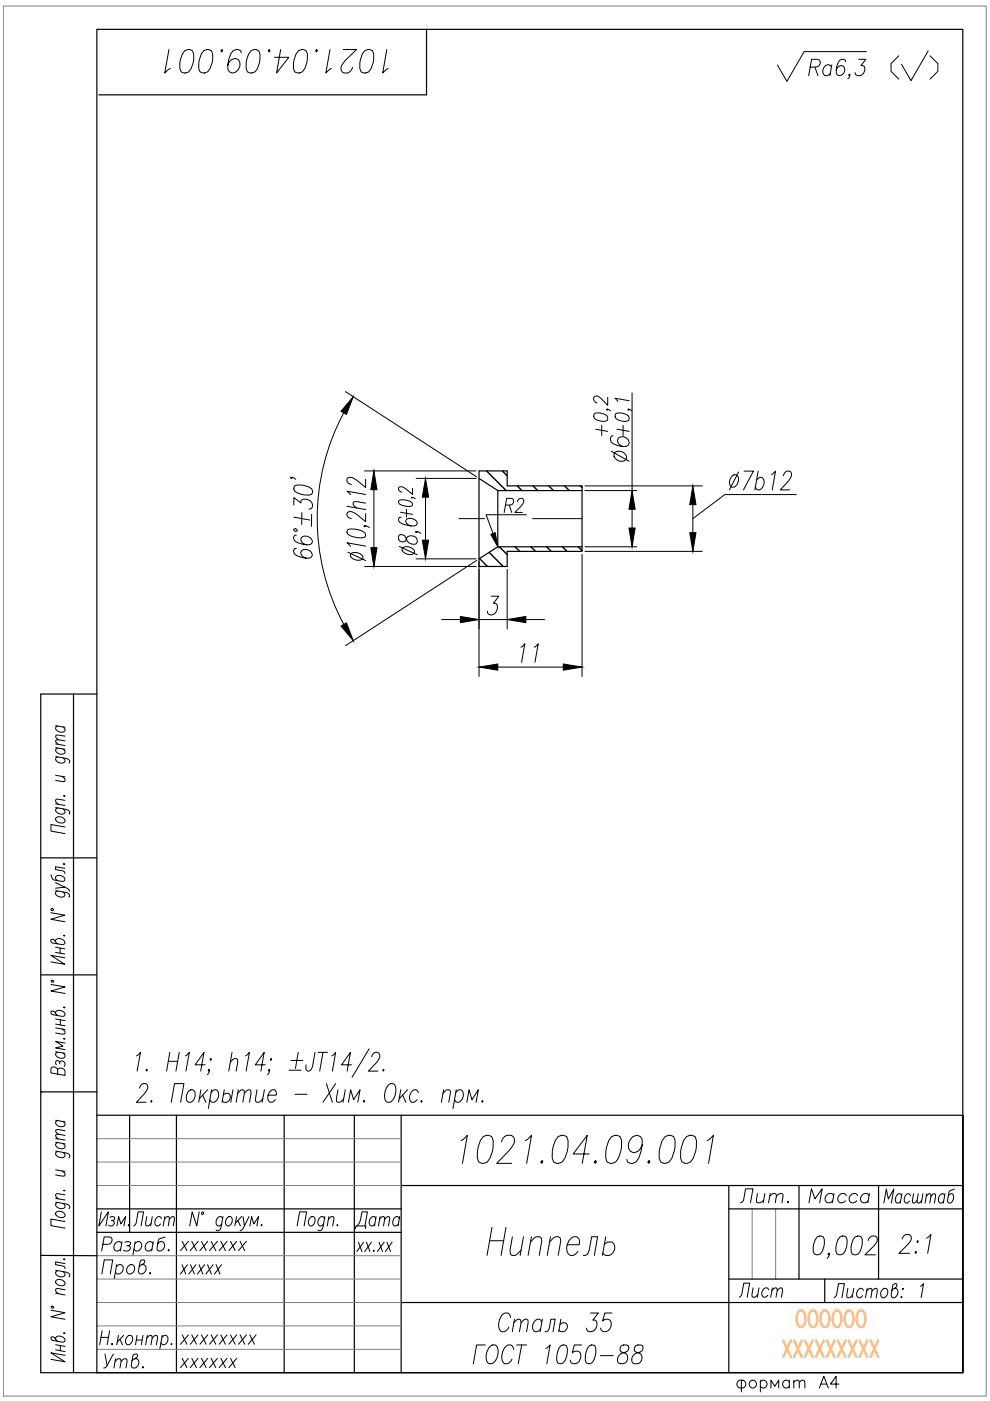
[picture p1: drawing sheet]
<svg xmlns="http://www.w3.org/2000/svg" width="210mm" height="297mm" viewBox="0 0 210 297" stroke-linecap="round" stroke-linejoin="round" font-family="sans-serif">
<!-- layer: Hatch -->
<g fill="none" stroke="#000" stroke-width=".3">
<path d="M103.2 99.8l4.1 4.2M106.5 99.8l1 1.1M101.7 118.4l1.6 1.7M103.7 117.1l3 3M105.9 115.9l1.6 1.7M109.2 115.9l1 1M112.6 115.9l.9 1M113 103l1 1M115.9 115.9l1 1M116.4 103l1 1M119.2 115.9l1 1M119.7 103l1 1"/>
<path d="M122.6 115.9l.8 .9M123 103l.4 .4"/>
</g>
<!-- layer: 0 -->
<g fill="none" stroke="#000" stroke-width=".25">
<path d="M20.5 6.2h183.6v284.8h-183.6zM90.4 6.2v13.9h-69.4M101.6 99.8h5.9v3.2h15.9v13.9h-15.9v3.2h-5.9zM101.6 101.4l3.9 2.6M105.5 104v11.9h17.9M105.5 104h17.9M105.5 115.9l-3.9 2.6M15.6 147.2v143.8M20.5 147.2h-11.9v143.8h195.5M8.6 181.9h11.9M8.6 206.7h11.9M8.6 231.5h.1"/>
<path d="M8.6 231.5h11.9M20.5 236.5h183.6M27.5 236.5v24.8M37.4 236.5v54.5M60.2 236.5v54.5M75.1 236.5v54.5M85.1 236.5v54.5M20.5 256.3h64.6M85.1 251.4h119M154.5 251.4v39.6M154.5 256.3h49.6M169.4 251.4v19.8"/>
<path d="M186.3 251.4v19.8M8.6 266.2h11.9M20.5 261.3h64.6M85.1 276.2h119M154.5 271.2h49.6M204.1 291v-54.5v54.5"/>
</g>
<!-- layer: Text -->
<g fill="none" stroke="#000" stroke-width=".21">
<path d="M171.8 14.2h1.2a.85 .85 0 0 0 .9-.7 .85 .85 0 0 0-.6-.9h-1.2l-.6 3.4M172.8 14.2l.6 1.8M176.3 14.2a.82 .82 0 0 0-.8-.5 .82 .82 0 0 0-.8 .5 1.02 1.02 0 0 0-.3 1.2 1.02 1.02 0 0 0 1 .6l.7-.4M176.4 13.7l-.4 2.3M179.3 13.1l-.1-.4-.7-.1a2.18 2.18 0 0 0-1.2 2.3v.7l.2 .3a1.15 1.15 0 0 0 1.4-.4 1.15 1.15 0 0 0-.1-1.4 1.02 1.02 0 0 0-1.5 .8M180.2 15.9l-.2 .1-.1-.1 .2-.2a.72 .72 0 0 1-.3 1M182.1 12.6h1.5l-1.1 1.3 .7 .2a1.26 1.26 0 0 1-.2 1.6 1.26 1.26 0 0 1-1.6 0l-.1-.3M183.7 10.9h-13.2l-3.7 6.4-2-3.5M11.8 158.5l2 .4M11.8 157.7l2 .4M11.8 153.9l2 .3M12.2 158.6l-.4 .3a1.18 1.18 0 0 0 2 .7v-.3l-.4-.5"/>
<path d="M12.2 153.9l-.4 .4a1.18 1.18 0 0 0 2 .6v-.3l-.4-.5M13.8 157.1l-1.9-.2-.1 .3 .6 .6M13.8 156.1l-1.9-.2-.1 .3 .6 .6M11.8 171.2l2.7 .6a.5 .5 0 0 1 .1 .8M11.8 160.4l2.7 .6a.5 .5 0 0 1 .1 .8M11.8 170.4l2 .4M11.8 164.4l2 .3M11.9 173.3a1.22 1.22 0 0 1 1.9 .9 1.18 1.18 0 0 1-2-.7zM12.2 171.3l-.4 .3a1.18 1.18 0 0 0 2 .7v-.3l-.4-.5M12.2 160.5l-.4 .3a1.18 1.18 0 0 0 2 .7v-.3l-.4-.5M13.2 164.6l.6 .6-.2 .5-1.8-.2M13.5 168.7l.3 .1z"/>
<path d="M13.8 175.3l-3-.5v1.4l3 .5M13.8 169.7l-1.9-.2-.1 .4 .6 .6M10.8 193.5l2.9 .5-2.9 .9 2.9 .5M10.8 185.5a1.33 1.33 0 0 0 .7 1.1l1.7 .3 .4-.1 .1-.2a1.17 1.17 0 0 0-1.9-.7v.3l.4 .5M10.9 192.7h.4v.3h-.4zM11.8 199.6v-.3a1.17 1.17 0 0 1 1.9 .7l-.1 .2-.4 .1-2.1-.4-.3-.3 .1-.4a.84 .84 0 0 1 1 .7l.3 .2M11.8 188.8l2.7 .6a.52 .52 0 0 1 .1 .8M11.8 187.1l1.9 1-1.9 .2M12.2 188.9a.5 .5 0 0 0-.4 .3 .5 .5 0 0 0 .1 .5 1.26 1.26 0 0 0 1.8 .2v-.3l-.4-.5M13.5 198.4l.1-.1 .1 .1zM13.5 183.2l.1-.1 .1 .1zM13.7 188.1a1.13 1.13 0 0 1 1 .9"/>
<path d="M13.7 184.1l-1.9-.3v.6l1.8 .4 .1 .4M10.8 208.7l3 .6-3 .8 3 .5M10.9 207.9h.4v.3h-.4zM11.8 200.8l1.9 .4M11.8 201.9l1.9 .4M11.8 214.9v-.4a1.18 1.18 0 0 1 2 .7l-.6 .3-2.1-.4-.3-.3v-.3l.2-.1a.88 .88 0 0 1 .9 .7l.3 .2M11.8 217.9l2 .4M11.8 216l2 .4M11.8 217.1l2 .4M12.7 201v1.1M12.8 216.2v1.1M13.2 218.2l.6 .6-.2 .4-1.8-.2"/>
<path d="M13.5 213.6h.3l-.2 .1zM13.7 203.1l-2.9-.6 2.9 1.9-2.9-.5M11.8 237.5l2 .3M11.8 223l2 .3M12.2 237.6l-.4 .3a1.18 1.18 0 0 0 2 .6v-.2l-.4-.5M12.2 226.8a.78 .78 0 0 0-.6-.6 .78 .78 0 0 0-.8 .4v.9l3 .5v-.9a.87 .87 0 0 0-.7-.6 .87 .87 0 0 0-.9 .3v.9M12.2 223.1l-.4 .3a1.18 1.18 0 0 0 2 .6v-.3l-.4-.4M12.6 225.2a.61 .61 0 0 1 .7-.3 .61 .61 0 0 1 .5 .5l-.2 .7M12.6 225.5l-.1-.5-.6-.1-.1 .3 .1 .6M13.5 220.2l.3 .1h-.2zM13.8 239.7l-1.9-.2-.1 .4 .6 .6M13.8 221.1l-2-.3 1.6 1-1.6 .4 2 .3"/>
<path d="M28.9 223.9l.9-.8-.7 4M29.6 230.7v-.2a.98 .98 0 0 1 1.6-.6 1.05 1.05 0 0 1-.1 1.3l-2.2 2.5h2M31.1 226.7l.1 .2-.1 .2-.1-.2zM32.1 233.3l.1 .2-.1 .2-.2-.2zM35.7 225h2M36 223.1l-.7 4M36.3 233.7l.7-4h2l-.7 4M38 223.1l-.7 4M39.3 223.9l.8-.8-.7 4M40.1 231.2l.8-.1a1.53 1.53 0 0 1 .4 1.6 1.53 1.53 0 0 1-1.3 1 1.59 1.59 0 0 1 .1-2.5zM42.6 231.1l-.5 2.6M43 232.2l.7 1.5"/>
<path d="M43.5 225.8h-2.1l1.9-2.7-.7 4M44 231.1l-1.7 1.9M44.4 226.9l-.2 .2-.1-.2 .2-.2a.97 .97 0 0 1-.3 1.2M44.7 224.5l.1 .1-.2 .2-.1-.2zM44.8 231.6l.6-.5h.5a1.53 1.53 0 0 1 .4 1.6 1.53 1.53 0 0 1-1.3 1l-.5-.5M44.9 231.1l-.7 3.9M47.4 232.2a.81 .81 0 0 1 1.1-.4 .81 .81 0 0 1 .3 1.2 .98 .98 0 0 1-1.5 .5l-.2-.2M47.5 231.1l-.4 2.6M48.8 225.2l.9-.7h.4l.3 .1v.6l-.3 1.9M49.2 223.1l-.7 4M49.4 231.1l-.5 2.6M50.4 231.8l.8-.7 .6 .1-.3 2.5"/>
<path d="M50.5 231.1l-.4 2.6M51.8 231.8l.8-.7 .6 .1-.3 2.5M52.1 223.9l.8-.8-.7 4M54.5 231.1l-.3 2.4 .7 .2 .8-.7M56.1 231.1l-.5 2.6M56.2 225.8h-2.1l1.9-2.7-.7 4M56.8 232.2h1.8a.74 .74 0 0 0-.2-1 .74 .74 0 0 0-1 0 1.59 1.59 0 0 0-.1 2.5h.4l.7-.5M57.2 226.9l-.2 .2-.1-.2 .2-.2a.97 .97 0 0 1-.4 1.2M57.5 224.5l.1 .1-.2 .2-.1-.2zM61.3 226.9h2.5M61.7 224.8h2.5M62.6 232h2.5"/>
<path d="M63.2 223.1l-.6 3.4M66.8 223.1l-.5 3-.5 .8-.6 .2a1.01 1.01 0 0 1-.3-1.3M67.5 223.1h2M68.5 223.1l-.7 4M69.2 229.7l1.3 4M70.3 223.9l.9-.8-.7 4M71.2 229.7l-2.7 4M71.7 231.1l-.4 1.9 .1 .5 .6 .2 .9-.7M73.2 231.1l-.5 2.6M73.9 233.7l.4-2.6 .7 2.1 1.3-2.1-.4 2.6M74.5 225.8h-2.1l1.9-2.7-.7 4M77.2 233.3l.1 .2-.2 .2-.1-.2z"/>
<path d="M78.3 222.4l-3.7 6M78.8 224.1a.93 .93 0 0 1 .6-.9 .93 .93 0 0 1 1.1 .3 1.64 1.64 0 0 1-.6 1.7l-1.8 1.9h2M81.3 226.7l.1 .2-.2 .2-.1-.2zM82.5 229.9l.3-.2h.6a2.65 2.65 0 0 1-.7 4h-.6a2.37 2.37 0 0 1-.2-3zM85 231.1l-.5 2.6M85.4 232.2l.7 1.5M86.4 231.1l-1.7 1.9M88.7 231.6l-.5-.5a1.53 1.53 0 0 0-1.3 1 1.53 1.53 0 0 0 .4 1.6h.5l.6-.5M89.4 233.3l.1 .2-.2 .2-.1-.2zM93.9 231.8l.9-.7h.4l.2 .1 .1 .4-.3 2.1M94.1 231.1l-.5 2.6M96.7 231.6l.6-.5h.4a1.53 1.53 0 0 1 .5 1.6 1.53 1.53 0 0 1-1.4 1l-.4-.5"/>
<path d="M96.7 231.1l-.7 3.9M99 233.7l.4-2.6 .7 2.1 1.3-2.1-.4 2.6M102.1 233.5l.2-.2 .1 .2-.2 .2zM11.8 254.9l2.7 .5a.5 .5 0 0 1 .1 .9M11.8 244.1l2.7 .5a.5 .5 0 0 1 .1 .8M11.8 254.1l2 .3M11.8 248l2 .4M11.8 242.2l2 .3M11.8 241.4l2 .3M11.9 257a1.22 1.22 0 0 1 1.9 .8 1.18 1.18 0 0 1-2-.6zM12.2 255l-.4 .3a1.18 1.18 0 0 0 2 .6v-.3l-.4-.5M12.2 244.1l-.4 .4a1.18 1.18 0 0 0 2 .6v-.3l-.4-.5"/>
<path d="M12.2 242.3l-.4 .3a1.18 1.18 0 0 0 2 .6v-.3l-.4-.5M13.2 248.3l.6 .6-.2 .4-1.8-.2M13.5 252.4h.3l-.2 .1zM13.8 259l-3-.5v1.4l3 .5M13.8 253.3l-1.9-.2-.1 .5 .6 .6M13.8 240.7l-1.9-.2-.1 .4 .6 .6M21.5 256.9l-.5 3 2-3-.5 3M23.3 258.1l.4-.2 .6 .2-.1 .6-.6 .1M23.9 258.8l.3 .3a.73 .73 0 0 1-.3 .8 .73 .73 0 0 1-.9-.1M24.8 259.9l.4-2 .4 1.6 1-1.6-.3 2M42.2 256.9l-.5 3-.9-3-.6 3M42.8 257h.3l.1 .2-.3 .3-.1-.1z"/>
<path d="M47.2 258.4l-.4-.5a1.15 1.15 0 0 0-.9 .8 1.15 1.15 0 0 0 .3 1.2h.3l.5-.4M47.3 257.9l-.6 2.7a.56 .56 0 0 1-.9 .2M48.3 258.1l.6-.2a1.16 1.16 0 0 1 .3 1.2 1.16 1.16 0 0 1-1 .8 1.2 1.2 0 0 1 .1-1.8zM50.2 257.9l-.4 2M50.4 258.8l.6 1.1M51.2 257.9l-1.3 1.5M51.5 257.9l.3 2 1-2M51.8 259.9a1.23 1.23 0 0 1-.9 1M53 259.9l.3-2 .5 1.6 1-1.6-.3 2M55.4 259.8l.1-.1 .1 .1-.2 .1zM63 259.9l.5-3h1.5l-.5 3M65.6 258.4l.5-.5h.3a1.14 1.14 0 0 1 .3 1.3 1.14 1.14 0 0 1-.9 .7 1.06 1.06 0 0 1-.2-1.5z"/>
<path d="M68.8 258.4l-.4-.5a1.15 1.15 0 0 0-.9 .8 1.15 1.15 0 0 0 .3 1.2h.3l.5-.4M68.9 257.9l-.6 2.7a.53 .53 0 0 1-.9 .2M69.6 258.5l.7-.6 .5 .2-.3 1.8M69.7 257.9l-.3 2M71.4 259.8l.2-.1v.1l-.1 .1zM10.8 277.8l3 .5-3 .9 3 .5M10.9 277h.4v.3h-.4zM11.8 269.3l2.7 .6 .3 .4-.2 .4M11.8 274.2l2 .4M11.9 271.4a1.22 1.22 0 0 1 1.9 .9 1.18 1.18 0 0 1-2-.7zM12.2 269.4l-.4 .3a1.18 1.18 0 0 0 2 .7v-.3l-.4-.5M13.5 267h.3l-.2 .1z"/>
<path d="M13.8 273.5l-1.9-.3-.1 .5 .6 .6M13.8 267.9l-2-.4v.6l1.8 .5 .2 .4M21.6 270.1l.5-3h1.8l-.5 3M21.8 263.8h1.2a.81 .81 0 0 0 .7-.7 .81 .81 0 0 0-.5-.8h-1.1l-.5 2.9M24.7 268.5a.8 .8 0 0 1 1-.3 .8 .8 0 0 1 .4 1.1 .86 .86 0 0 1-.7 .8 .86 .86 0 0 1-.9-.4M24.8 268.1l-.6 3M25.8 263.7a.86 .86 0 0 0-1-.4 .86 .86 0 0 0-.6 .8 .79 .79 0 0 0 .3 1.1 .79 .79 0 0 0 1.1-.4M25.9 263.2l-.4 2M26.5 263.4a.77 .77 0 0 1 1.2 .3l-.5 .4h-.3M27.1 268.5a.79 .79 0 0 1 1.1-.3 .79 .79 0 0 1 .3 1.1 .83 .83 0 0 1-.8 .8 .83 .83 0 0 1-.9-.8zM27.2 264.1l.4 .3a.69 .69 0 0 1-.5 .8l-.9-.1M28.6 263.7a.78 .78 0 0 1 .7-.5 .78 .78 0 0 1 .7 .5 1.08 1.08 0 0 1-.2 1.2 1.08 1.08 0 0 1-1.2 .2l-.2-.3"/>
<path d="M28.7 263.2l-.5 3M30.1 268.1a.88 .88 0 0 1 .9 .6 .88 .88 0 0 1-.3 1 .77 .77 0 0 1-1.3 .1l-.1-.3 .4-2.1 .4-.3h.4l.2 .4-.2 .3-1 .7M31.7 270l.1-.2 .1 .2-.1 .1zM32.4 263.7a.86 .86 0 0 0-.9-.4 .86 .86 0 0 0-.7 .8 .78 .78 0 0 0 .4 1.1 .78 .78 0 0 0 1-.4M32.5 263.2l-.3 2M35 262.3l-1 .3-.4 .4-.3 2a1 1 0 0 0 1.4-.1 1 1 0 0 0 0-1.4v-.1a.82 .82 0 0 0-1.2 .3M173.3 262.3l.5-.2 .8 .2a3.6 3.6 0 0 1-.7 3.6l-.5 .1-.8-.1a3.6 3.6 0 0 1 .7-3.6zM175.9 265.9l-.2 .1-.2-.1 .2-.2a.85 .85 0 0 1-.3 1.1M178.1 262.3l.5-.2 .8 .2a3.6 3.6 0 0 1-.7 3.6l-.5 .1-.7-.1a3.5 3.5 0 0 1 .6-3.6zM181.3 262.3l.5-.2 .8 .2a3.6 3.6 0 0 1-.6 3.6l-.6 .1-.7-.1a3.6 3.6 0 0 1 .6-3.6zM184.1 263a1.06 1.06 0 0 1 .7-.9 1.06 1.06 0 0 1 1.1 .3 1.54 1.54 0 0 1-.6 1.7l-1.9 1.9h2.2M11.8 283.9v-.3a1.18 1.18 0 0 1 2 .7l-.6 .3-2.1-.4-.3-.4v-.3h.2a.88 .88 0 0 1 .9 .6l.3 .3"/>
<path d="M11.8 285.1l2 .4M11.8 286.2l2 .4M12.8 285.3v1.1M13.5 282.6l.3 .1-.2 .1zM13.8 287.4l-3-.6 3 1.9-3-.5M21.4 283.5h1.6M21.7 282.1l-.6 3M23.2 282.1l-.5 3M25.1 283.1l-.3 2M26.2 283.1l-1.3 1.4M26.8 283.5a.69 .69 0 0 1 1.1-.2 1.19 1.19 0 0 1-.9 1.8 .99 .99 0 0 1-.2-1.6zM29.1 283.1l-.4 2"/>
<path d="M30.3 283.1l-.3 2M31.1 283.7l.7-.6 .4 .2-.2 1.8M31.2 283.1l-.3 2M32.3 283.7l.6-.6 .5 .2-.2 1.8M34.3 283.5l.6-.4h.3a1.13 1.13 0 0 1 .3 1.3 1.13 1.13 0 0 1-1 .7l-.4-.4M34.4 283.1l-.5 3"/>
</g>
<!-- layer: Slim -->
<path d="M.7 1.3h208.4v294.7h-208.4zM20.5 246.4h64.6M20.5 241.4h64.6M20.5 251.4h64.6M159.5 256.3v14.9M164.5 256.3v14.9M20.5 271.2h64.6M20.5 266.2h64.6M20.5 276.2h64.6M20.5 286.1h64.6M20.5 281.1h64.6" fill="none" stroke="#808080" stroke-width=".21"/>
<!-- layer: Wide -->
<g fill="none" stroke="#ffbf7f" stroke-width=".51">
<path d="M166.1 284.2l1.6 3.5M167.7 284.2l-1.6 3.5M168.4 284.2l1.6 3.5M170 284.2l-1.6 3.5M170.7 284.2l1.6 3.5M172.3 284.2l-1.6 3.5M173 284.2l1.6 3.5M174.6 284.2l-1.6 3.5M175.3 284.2l1.6 3.5M176.9 284.2l-1.6 3.5M177.6 284.2l1.7 3.5M179.3 284.2l-1.7 3.5"/>
<path d="M179.9 284.2l1.7 3.5M181.6 284.2l-1.7 3.5M182.3 284.2l1.6 3.5M183.9 284.2l-1.6 3.5M184.6 284.2l1.6 3.5M186.2 284.2l-1.6 3.5"/>
</g>
<!-- layer: Dim -->
<g fill="none" stroke="#000" stroke-width=".21">
<path d="M72.9 87.5a47.5 47.5 0 0 0 0 44.9M73.2 83l27.9 18.1M77.3 99.8h23.7M126 87.7a2.8 2.8 0 0 1 2.7 .5l.1 .4-.1 .6a2.71 2.71 0 0 1-2.7-.5l-.1-.4zM126.3 91l2.5 .5M127.6 90.2v2.1M128.7 86.7l.1 .2-.1 .1-.1-.2a.66 .66 0 0 1 .8 .3M128.8 84.2v1.7l-1.4-1.4a1.07 1.07 0 0 0-1.4-.4 .83 .83 0 0 0 .6 1.3M129.6 95.7l3.8 2.1M130 92.4l-.4 .1-.2 .4 .2 .8a4.3 4.3 0 0 0 3.2 .9l.4-.2a1.26 1.26 0 0 0-.6-1.7 1.26 1.26 0 0 0-1.7 .6 1.37 1.37 0 0 0 1.2 1.4M130.4 96a1.55 1.55 0 0 1 2.4 1.2 1.48 1.48 0 0 1-1.6 .5 1.48 1.48 0 0 1-1-1.4zM130.6 87.7a2.77 2.77 0 0 1 2.7 .5l.1 .4-.1 .6a2.67 2.67 0 0 1-2.7-.5l-.2-.4z"/>
<path d="M130.8 91l2.6 .5M132.1 90.2v2.1M133.3 86.7l.1 .2-.1 .1-.2-.2a.66 .66 0 0 1 .8 .3M133.4 85l-3-.6 .6 .7M134 83.3v20.7M157.8 99.9h2l-2.2 4M160.7 99.9l-.7 4M61.8 101.2l.1 .1-.1 .2-.2-.2a.97 .97 0 0 1 1.1 .3M62.3 109.6l3.4 .7M62.3 107.1v-1.6l1.5 1.1v-.4l.2-.2a1.43 1.43 0 0 1 1.7 .1 1.43 1.43 0 0 1 .4 1.7l-.6 .2M62.3 112.2h.5l.2 .4h-.5zM62.5 103a4.1 4.1 0 0 1 3.6 .7l.2 .4-.2 .7a4.1 4.1 0 0 1-3.6-.7l-.2-.4z"/>
<path d="M62.8 116.2l-.4 .1-.1 .4 .1 .8a4.9 4.9 0 0 0 3.2 .8l.4-.2 .2-.4a1.33 1.33 0 0 0-1-1.2 1.33 1.33 0 0 0-1.4 .6 1.31 1.31 0 0 0 1.1 1.2M62.8 113.4l-.4 .1-.1 .4 .1 .7a4.9 4.9 0 0 0 3.3 .9l.3-.2 .2-.4a1.33 1.33 0 0 0-1-1.2 1.33 1.33 0 0 0-1.4 .6 1.25 1.25 0 0 0 1.1 1.2M64 108.7v2.5M66.1 109.1l-.1 2.5M73.6 107.3l3.9 .7M73.8 112.3a4.5 4.5 0 0 1 3.5 .6l.2 .4-.2 .6a4.5 4.5 0 0 1-3.5-.6l-.2-.4zM73.8 117.1l3.7 1.8M74.5 117.3a1.94 1.94 0 0 1 2.4 .7v.4a1.77 1.77 0 0 1-2.6-.5v-.4zM77.3 111.4l.2 .2-.2 .1-.2-.2a1.06 1.06 0 0 1 1.2 .4M77.5 115.8l-3.9-.7 .7 .7M77.5 108.9v1.7l-1.9-1.5a1.72 1.72 0 0 0-1.8-.5l-.2 .2a.98 .98 0 0 0 .9 1.2M77.5 106.7l-1.9-.4-.5 .1-.2 .2v.4l.7 .7"/>
<path d="M77.5 104.8l-3.9-.7 .7 .8M77.5 101.6v1.8l-1.9-1.6a1.68 1.68 0 0 0-1.8-.5l-.2 .3a.96 .96 0 0 0 .9 1.1M79.3 103.8v12.3M84.6 106.1a3.3 3.3 0 0 1 2.7 .5l.2 .4a1.33 1.33 0 0 1-1.7 .3l-1.2-.5-.1-.3zM84.7 113.4a.88 .88 0 0 0 .2 1.4 .88 .88 0 0 0 1.3-.6 1.24 1.24 0 0 1 1.4-.5 1.24 1.24 0 0 1 .9 1.2l-.2 .4a1.65 1.65 0 0 1-2.3-1.4 1.12 1.12 0 0 0-1.3-.5zM84.7 115.9l3.8 1.7M84.9 108.6l2.6 .5M85.1 109.7h-.4l-.2 .3 .2 .7a4.8 4.8 0 0 0 3.6 .6l.2-.3a1.49 1.49 0 0 0-2.3-.9l-.2 .3a1.23 1.23 0 0 0 1.2 1.1M85.4 116.1a1.88 1.88 0 0 1 2.5 .7v.4a1.73 1.73 0 0 1-2.7-.5v-.4zM86.2 108v1.7M87.3 105.4l.2 .2h-.2l-.1-.1 .1-.1 .7 .3M87.5 103.5v1.3l-1.5-1.1a.99 .99 0 0 0-1.5-.2 .73 .73 0 0 0 .7 .8"/>
<path d="M88.2 101.4h12.8M88.2 118.5h12.8M88.3 112.7l.2 .1-.2 .1-.2-.1a1.1 1.1 0 0 1 1.1 .3M90.2 105.4v9.1M101.1 118.8l-27.9 18.1M101.6 119.1v24.3M111.6 109.1h-8.5l1.4 4M123.4 117.5v25.9M124 104h11M124 115.9h11M124 103h24.9M124 116.9h24.9"/>
<path d="M134 108v4M146.9 107v5.9M155.3 100.8l.8-.2a1.53 1.53 0 0 1 .4 1.7 1.53 1.53 0 0 1-1.3 1 1.59 1.59 0 0 1 .1-2.5zM156.6 100.1l-1.9 3.8M160.4 101.8l.7-.6h.4a1.53 1.53 0 0 1 .4 1.6 1.53 1.53 0 0 1-1.3 1.1l-.4-.6M163.6 100.6l.8-.7-.7 4M166.1 100.8v-.2a.98 .98 0 0 1 1.6-.5 1.13 1.13 0 0 1-.1 1.3l-2.2 2.5h2M168.8 104.9h-15.1l-6.8 5.1M77.3 120.1h23.7M93.6 131.4h4M101.6 131.4h5.9M104.2 126.4h1.6l-1.2 1.5h.5a1.47 1.47 0 0 1 .2 1.6 1.47 1.47 0 0 1-1.4 .9l-.4-.2-.2-.6"/>
<path d="M107.5 120.7v12.7M110.5 137.2l.8-.7-.7 3.9M111.5 131.4h4M113.3 137.2l.8-.7-.7 3.9M105.5 141.4h13.9"/>
</g>
<g fill="#000" stroke="#000" stroke-width=".21">
<path d="M74.9 84.1l-1.4 3.8-1.2-.7zM79.3 99.8l.6 4h-1.3zM78.6 116.1h1.3l-.6 4zM90.2 101.4l.7 4h-1.4zM89.5 114.5h1.4l-.7 4zM104.1 113.3l.9-.4 .5 3zM133.4 112h1.3l-.7 3.9zM134 104l.7 4h-1.3zM146.9 103l.7 4h-1.4zM146.2 112.9h1.4l-.7 4zM72.3 132.7l1.2-.6 1.4 3.7zM97.6 130.7l4 .7-4 .6z"/>
<path d="M107.5 131.4l4-.7v1.3zM101.6 141.4l3.9-.6v1.3zM119.4 140.8l4 .6-4 .7z"/>
</g>
<!-- layer: Ax -->
<path d="M97.3 110h5.4M112.9 110h10.5" fill="none" stroke="#000" stroke-width=".21"/>
<g font-size="10.1">
<text x="96.7" y="248">1021.04.09.001</text>
<text x="102" y="267.4">Ниппель</text>
</g>
<g font-size="8.8">
<text x="33.9" y="16.6">1021.04.09.001</text>
<text x="187.7" y="18">( )</text>
</g>
<text font-size="7.9" x="189.4" y="267.1">2:1</text>
<g font-size="7.5">
<text x="104.4" y="283.6">Сталь 35</text>
<text x="99.1" y="290.3">ГОСТ 1050-88</text>
</g>
<text font-size="7.1" x="74.1" y="261.8">Дата</text>
<text font-size="7.1" fill="#ffbf7f" x="167.6" y="282.6">OOOOOO</text>
<g font-size="6.6">
<text x="186.3" y="256.5">Масштаб</text>
<text x="20.8" y="291.4">Утв.</text>
<text x="154.9" y="296.3">формат А4</text>
</g>
<g font-size="6.2">
<text x="105.8" y="109.7">R2</text>
<text x="155.9" y="256.1">Лит.</text>
<text x="170.4" y="256.1">Масса</text>
<text x="27.2" y="261.1">Лист</text>
<text x="155.6" y="276.2">Лист</text>
<text x="175.7" y="276.2">Листов: 1</text>
</g>
<text font-size="5.3" x="74.4" y="266.7">xx.xx</text>
<g font-size="4.9">
<text x="37" y="266.3">xxxxxxx</text>
<text x="37" y="271.3">xxxxx</text>
<text x="37" y="286.1">xxxxxxxx</text>
<text x="37" y="291">xxxxxx</text>
</g>
</svg>
